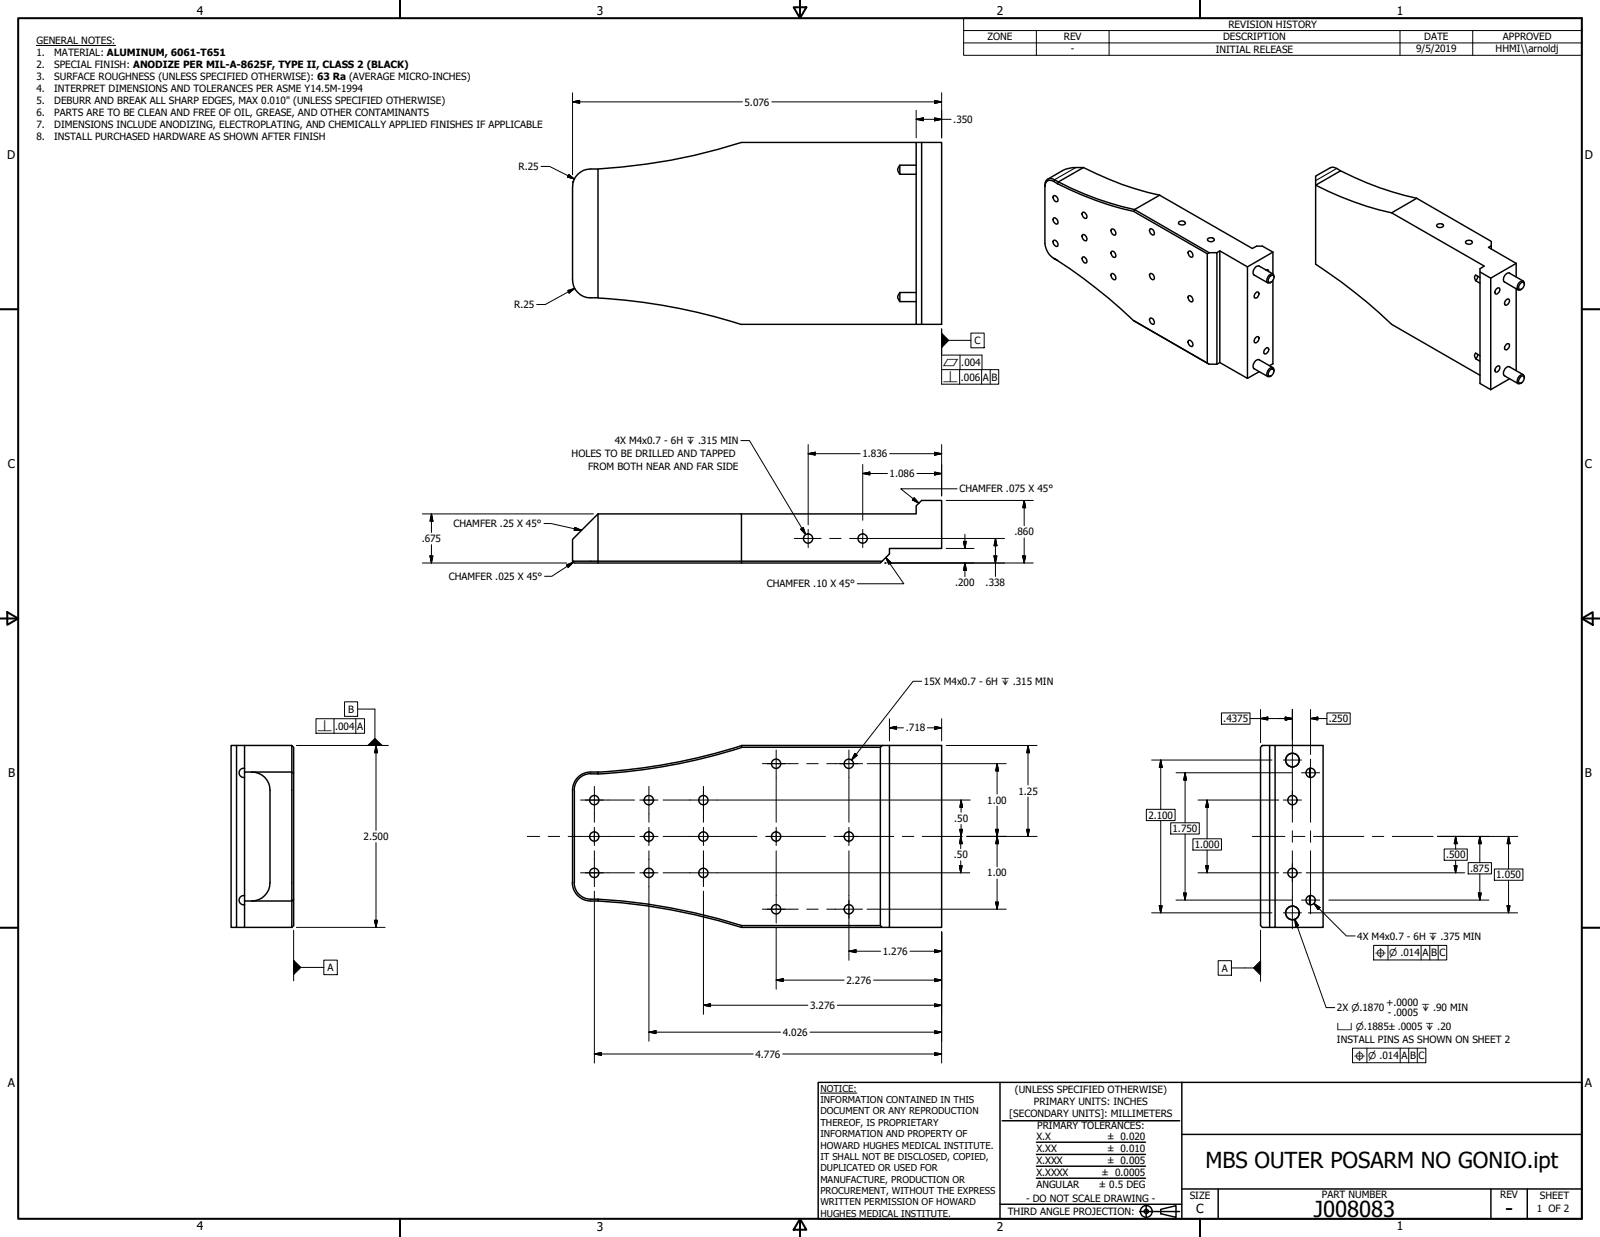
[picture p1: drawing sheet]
<svg xmlns="http://www.w3.org/2000/svg" width="559mm" height="432mm" viewBox="0 0 559 432" stroke-linecap="round" stroke-linejoin="round" font-family="sans-serif">
<!-- layer: Visible (ANSI) -->
<g fill="none" stroke="#000" stroke-width=".51">
<path d="M314.3 57.7a2.03 2.03 0 0 0 0 3.1M320 49.7h-61a202 202 0 0 1-50.1 9.3M320 49.7h1.9v63.5h-1.9zM320 57.7h-5.7v3.1h5.7M321.9 49.7h7v63.5h-7M378.4 58.5a104.6 104.6 0 0 0 26.6 9.6M378.4 58.5a13.2 13.2 0 0 0-7.4 1.1l-5 2.9M378.4 58.5l-8.8 5M468.2 59.6a107.6 107.6 0 0 0 26.6 9.6M468.2 59.6a3.7 3.7 0 0 0-3.7-1l-5 2.9v30.7a191.1 191.1 0 0 1 26.5 21l30.9 17.8M468.2 59.6l-8.7 5a109.7 109.7 0 0 0 26.5 9.7M201.8 60.8a5.9 5.9 0 0 1 4.5-1.8h2.6v44.9a7.8 7.8 0 0 1-7.1-1.8 5.9 5.9 0 0 1-1.8-4.5v-32.3a6.2 6.2 0 0 1 1.8-4.5z"/>
<path d="M367.9 76.2l.3-.2a1.51 1.51 0 0 1 1.1 2.2 1.52 1.52 0 0 1-1.4-2zM367.9 68.5l.3-.2a1.43 1.43 0 0 1 1.1 2.1 1.44 1.44 0 0 1-1.4-1.9zM369.3 64.1a111.5 111.5 0 0 0 26.6 9.7M369.3 64.1a2.77 2.77 0 0 0-3.9-.5l-.5 1.5M369.6 63.5a3.5 3.5 0 0 0-3.9-.8l-.4 .5-.4 1.5v20.2a6.8 6.8 0 0 0 3.1 5.3M369.6 63.5a104.6 104.6 0 0 0 26.6 9.7M369.6 63.5l-.3 .6M378 74.2l.3-.2a1.51 1.51 0 0 1 1.1 2.2 1.45 1.45 0 0 1-1.4-2zM395.9 73.8l25.7 14.8M396.2 73.2l26.1 15M396.2 73.2l-.3 .6M405 68.1l32.4 18.6 1.4-.8h2.1l3.7 2.1"/>
<path d="M405 68.1l-8.8 5.1M411.7 77.5a1.42 1.42 0 0 1 2.3 .5 1.51 1.51 0 0 1-2.4-.1zM486 74.3l32.4 18.6-1.5 .9v40.1l3.7 2.1M494.8 69.2l26 15.1v2.6M494.8 69.2l-8.8 5.1M501.8 78.5a1.38 1.38 0 0 1 2.3 .4 1.51 1.51 0 0 1-2.4-.1zM367.9 84l.3-.2a1.51 1.51 0 0 1 1.1 2.2 1.52 1.52 0 0 1-1.4-2zM368 90.2a167.9 167.9 0 0 1 27.9 21.8M368 90.2l1.4 .7M378 82l.3-.1a1.51 1.51 0 0 1 1.1 2.1 1.45 1.45 0 0 1-1.4-2zM378 89.9l.3-.2a1.43 1.43 0 0 1 1.1 2.1 1.43 1.43 0 0 1-1.4-1.9zM388.1 87.9l.3-.2a1.43 1.43 0 0 1 1.1 2.1 1.43 1.43 0 0 1-1.4-1.9z"/>
<path d="M388.1 80.1l.3-.2a1.51 1.51 0 0 1 1.1 2.1 1.45 1.45 0 0 1-1.4-1.9zM388.1 95.6l.3-.2a1.51 1.51 0 0 1 1.1 2.2 1.45 1.45 0 0 1-1.4-2zM401.6 80.1l.2-.3a1.51 1.51 0 0 1 1.2 2.2 1.43 1.43 0 0 1-1.4-1.9zM401.6 95.6a1.17 1.17 0 0 1 1.3 .6 1.17 1.17 0 0 1-.2 1.5 1.61 1.61 0 0 1-1.1-2.1zM415 87.8l.3-.2a1.43 1.43 0 0 1 1.1 2.1 1.43 1.43 0 0 1-1.4-1.9zM421.6 88.6l.7-.4h2.7v38.9h-2.7l-.7-.4zM421.8 83.4a1.39 1.39 0 0 1 2.3 .4 1.46 1.46 0 0 1-2.4-.1zM425 88.2l1-.6 9.7 5.6M426 87.6v39l9.7 5.5v-38.9M437.9 95.9l4.9 2.8M439.9 93a1.93 1.93 0 0 0-2.3 2.4l.5 .6M442.2 94.3l.6-.1 .3 .6"/>
<path d="M443.5 96.5l.9-.5 .3 .1a1.68 1.68 0 0 1-1.5 2.5 1.52 1.52 0 0 1 .3-2.1zM444.6 88l-8.9 5.2M444.6 97.9v29.1l-1.2 .6M444.6 88v7.6l-4.9-2.8M444.9 96.8a.93 .93 0 0 0-.7-1.2 2.24 2.24 0 0 0-1.4 3.1l1.1-.2M511.9 84.3a1.35 1.35 0 0 1 2.3 .4 1.51 1.51 0 0 1-2.4-.1zM515.4 98l1.5 .9M516.1 96.4l-.2 .8-.5 .8M516.9 94.9l3.7 2.2v38.9M516.9 96.9l-1.5-.9a1.41 1.41 0 0 0 0 2M520.8 85.8l-.9 .6 9.6 5.5M525.3 98.4l4.9 2.8"/>
<path d="M527.1 95.3l4.9 2.8M527.3 95.4a1.96 1.96 0 0 0-1.9 1 1.96 1.96 0 0 0 .1 2.1M529.5 91.9l-8.9 5.2M529.5 91.9v4.8M530.9 99.1l.8-.6 .4 .1a1.67 1.67 0 0 1-1.5 2.4 1.43 1.43 0 0 1 .3-1.9zM532.4 99.3a.93 .93 0 0 0-.8-1.3 2.19 2.19 0 0 0-1.4 3.2l1.2-.2M208.8 104a203.2 203.2 0 0 1 50.1 9.3M259 113.2h61M314.3 102.1a2.03 2.03 0 0 0 0 3.2M320 102.1h-5.7v3.2h5.7M395.9 112l26.4 15.1M395.9 112l.3 .1"/>
<path d="M401.6 111.2l.2-.2a1.51 1.51 0 0 1 1.2 2.2 1.45 1.45 0 0 1-1.4-2zM415 103.4l.3-.2a1.47 1.47 0 0 1 1.1 2.1 1.38 1.38 0 0 1-1.4-1.9zM415 118.9l.3-.2a1.51 1.51 0 0 1 1.1 2.2 1.45 1.45 0 0 1-1.4-2zM438.6 102.2l.4-.3 .6 .2a1.43 1.43 0 0 1-1.4 1.9 1.32 1.32 0 0 1 .4-1.8zM438.6 117.8l.8-.3a1.33 1.33 0 0 1 .1 1.4 1.33 1.33 0 0 1-1.3 .7 1.4 1.4 0 0 1 .4-1.8zM522.9 100.6l.7-.1a1.34 1.34 0 0 1-.1 1.5 1.34 1.34 0 0 1-1.3 .5 1.59 1.59 0 0 1 .7-1.9zM525.8 104.9l.8-.6 .4 .2a1.31 1.31 0 0 1-.1 1.4 1.31 1.31 0 0 1-1.4 .5v-1zM529.5 100.8v28.6M426 126.6l-1 .5M437.9 128.7l4.9 2.7M439.7 125.5l4.9 2.8M439.8 129.7l-4.1 2.4"/>
<path d="M439.9 125.7a1.93 1.93 0 0 0-2.3 2.4l.5 .6M442 121.7l.7-.4a1.29 1.29 0 0 1 .2 1.5 1.29 1.29 0 0 1-1.3 .7 1.32 1.32 0 0 1 .4-1.8zM443.4 129.3l.5-.4 .8-.1a1.65 1.65 0 0 1-1.5 2.5 1.43 1.43 0 0 1 .2-2zM444.9 129.5a.93 .93 0 0 0-.7-1.2 2.24 2.24 0 0 0-1.4 3.1l1.1-.2M515.4 125.2l1.5 .9M516.1 123.7l-.2 .8-.5 .7M516.9 124.2l-1.5-.9a1.41 1.41 0 0 0 0 1.9M522.5 128.3l.7-.6 .4 .1a1.34 1.34 0 0 1-.1 1.4 1.34 1.34 0 0 1-1.3 .5v-.9zM525.3 131.1l4.9 2.8M526.2 120.1l.8-.1a1.43 1.43 0 0 1-1.2 2.1l-.3-.2a1.67 1.67 0 0 1 .7-1.8zM527.1 128l4.9 2.8M527.2 132.2l-6.6 3.8"/>
<path d="M527.3 128.1a1.96 1.96 0 0 0-1.9 1 1.96 1.96 0 0 0 .1 2.1M530.9 131.7l.9-.5a1.46 1.46 0 0 1 .3 1.7 1.46 1.46 0 0 1-1.5 .8 1.44 1.44 0 0 1 .3-2zM532.4 132a.93 .93 0 0 0-.8-1.3 2.19 2.19 0 0 0-1.4 3.2l1.2-.2M208.9 179.4l-8.9 8.9v7.6h59M208.9 179.4h50.1v16.5M208.9 179.4v17.1M259 179.4h61v-2.8l1.9-1.9h7v16.8h-18.3v1.9l-3.1 3.1h-106.9l-.6-.6M259 195.9h49.1M259 195.9v.6M82.6 260.2h-1.9v63.5h1.9v-63.5h2.8M85.4 269.5v-9.3h16.5v9.3h-14M85.4 268.2a1.62 1.62 0 0 0-1.9 1.6 1.62 1.62 0 0 0 1.9 1.6"/>
<path d="M87.9 269.5a6.3 6.3 0 0 1 6.4 6.3v32.4a6.4 6.4 0 0 1-6.4 6.3M87.9 269.5h-2.5v45h2.5M101.9 260.2l.7 .7v62.2l-.7 .6M102.6 270.1l-.7-.6v45h-14M206.3 270.1a5.7 5.7 0 0 0-5.8 5.7l.1 32.4a5.6 5.6 0 0 0 5.7 5.7h2.6M206.3 270.1h2.6v-.6a7.6 7.6 0 0 0-7.7 2.6 6.3 6.3 0 0 0-1.2 3.7v32.4M258.9 260.3a203.2 203.2 0 0 1-50.1 9.2M259 260.9a203.9 203.9 0 0 1-50.2 9.3M307.5 260.9l.6-.7h2.5v63.5h-2.5l-.6-.6zM308.1 260.2h-49.1v.7h48.5M310.6 260.2h18.3v63.5h-18.3M440.2 260.9l.7-.7h2.5v63.5h-2.5l-.7-.6z"/>
<path d="M443.4 260.2h1.9v63.5h-1.9M445.3 260.2h16.8v63.5h-16.8M457.4 268.2v3.1M85.4 314.5v9.2h-2.8M85.4 312.6a1.62 1.62 0 0 0-1.9 1.6 1.62 1.62 0 0 0 1.9 1.6M102.6 313.9l-.7 .6v9.2M199.9 308.1a6.4 6.4 0 0 0 6.4 6.4h2.6M208.9 313.9a205.6 205.6 0 0 1 50.1 9.2M208.9 313.9v.6a205.9 205.9 0 0 1 50.1 9.2M457.4 312.6v3.2M85.4 323.7h16.5M259 323.7h49.1"/>
<path d="M259 323.1h48.5M259 323.1v.6"/>
<circle cx="282.2" cy="188" r="1.62"/>
<circle cx="301.3" cy="188" r="1.62"/>
<circle cx="207.5" cy="279.3" r="1.62"/>
<circle cx="226.6" cy="279.3" r="1.62"/>
<circle cx="245.6" cy="279.3" r="1.62"/>
<circle cx="271" cy="266.6" r="1.62"/>
<circle cx="296.4" cy="266.6" r="1.62"/>
<circle cx="451.4" cy="265.3" r="2.38"/>
<circle cx="451.4" cy="279.3" r="1.62"/>
<circle cx="457.7" cy="269.8" r="1.62"/>
<circle cx="207.5" cy="292" r="1.62"/>
<circle cx="226.6" cy="292" r="1.62"/>
<circle cx="245.6" cy="292" r="1.62"/>
<circle cx="271" cy="292" r="1.62"/>
<circle cx="296.4" cy="292" r="1.62"/>
<circle cx="207.5" cy="304.7" r="1.62"/>
<circle cx="226.6" cy="304.7" r="1.62"/>
<circle cx="245.6" cy="304.7" r="1.62"/>
<circle cx="271" cy="317.4" r="1.62"/>
<circle cx="296.4" cy="317.4" r="1.62"/>
<circle cx="451.4" cy="318.7" r="2.38"/>
<circle cx="451.4" cy="304.7" r="1.62"/>
<circle cx="457.7" cy="314.2" r="1.62"/>
</g>
<!-- layer: Visible Narrow (ANSI) -->
<path d="M375.7 58.5l-7.4 4.2-.3 .6M466.9 58.8l-7.4 4.3M368 90.2l.3 .2" fill="none" stroke="#000" stroke-width=".38"/>
<!-- layer: Visible (ANSI) -->
<circle cx="368.3" cy="90.4" r=".25" fill="#000"/>
<!-- layer: Border (ANSI) -->
<g fill="none" stroke="#000" stroke-width=".7">
<path d="M6.3 6.3h546.1v419.1h-546.1zM139.7 0v6.3M277.2 2.5h4.4l-2.2 3.8zM279.4 0v6.3M419.1 0v6.3M0 107.9h6.3M552.4 107.9h6.4M0 215.9h6.3M2.5 213.7l3.8 2.2-3.8 2.2zM552.4 215.9l3.9-2.2v4.4zM552.4 215.9h6.4M0 323.8h6.3"/>
<path d="M552.4 323.8h6.4M139.7 425.4v6.4M279.4 425.4l2.2 3.9h-4.4zM279.4 425.4v6.4M419.1 425.4v6.4"/>
</g>
<!-- layer: Title (ANSI) -->
<g fill="none" stroke="#000" stroke-width=".51">
<path d="M285.8 377.8h266.6v47.6h-266.6zM349.2 377.8v47.6M412.7 377.8v47.6M350 391.2h62M361.9 398.7h38.1M412.7 396h139.7M361.9 411.3h38.1M361.9 407.1h38.1M361.9 403h38.1M412.7 415h139.7M425.4 415v10.4M520.7 415v10.4"/>
<path d="M533.4 415v10.4M349.2 420.4h63.5M398 422.9h14M400.3 420.6v4.6M405.4 422.1l5.3-1.2v4l-5.3-1.2z"/>
<circle cx="400.3" cy="422.9" r="2.06"/>
<circle cx="400.3" cy="422.9" r=".73"/>
</g>
<path d="M286.5 381.6h12.8" fill="none" stroke="#000" stroke-width=".35"/>
<!-- layer: Symbol (ANSI) -->
<g fill="none" stroke="#000" stroke-width=".35">
<path d="M12.7 15.9h27.7M336.5 10.7v-4.4h215.9v4.4M336.5 15h215.9M361.9 10.7v8.6M387.3 10.7v8.6M488.9 10.7v8.6M514.3 10.7v8.6M552.4 10.7h-215.9v4.3M552.4 10.7v8.6h-215.9v-4.3M328.9 114.8v9.2M331.3 118.8h7.8M339.1 116.3h4.6v5.1h-4.6z"/>
<path d="M328.9 129h19.9v5.1h-19.9v-10.1h14.1v5M335.2 129v5.1M335.3 124v5M342.8 129v5.1M345.8 129v5.1M258.8 153.8h2.9l19.7 32.8M319.3 173.7l1.6 1.9-2.3-1.1zM334.3 170.6h-19.7l6.3 5M190 182.8h2.5l10.6 2.3M197.9 197.2l2.4-1-1.9 1.9zM200.3 196.2l-7.6 5h-2.5M200.8 184.1l2.3 1-2.6-.1z"/>
<path d="M279.7 184.7l.8-.6 .9 2.5zM309.4 194.6l1.8 1.8-.8 .6zM309.4 194.6l6.3 9.2h-16.3M321.9 237.8h-3l-21.5 27.5M110.4 250.9h16.9v5.1h-16.9zM116.6 250.9v5.1M120.3 245h4.6v5.1h-4.6zM124.3 250.9v5.1M124.9 247.5h6v10.2M130.4 260.2h5.2M298.6 263l.8 .7-2 1.6zM458.9 315.3l2.1 1.5-.7 .7z"/>
<path d="M458.9 315.3l11.3 11.4h3.1M102.6 324.7v17.7M105.1 337.7h8M113.1 335.2h4.7v5h-4.7zM425.4 335.3h4.7v5.1h-4.7zM430.1 337.9h7.7M440.2 324.7v17.9M452.2 320.9l1.3 2.2-.9 .4zM452.2 320.9l11 30.8h3M479.7 330h25.6v5.1h-25.6zM484.8 330v5.1M496.3 330v5.1"/>
<path d="M499.4 330v5.1M502.3 330v5.1M472.4 365.9h25.6v5.1h-25.6zM477.4 365.9v5.1M489 365.9v5.1M492 365.9v5.1M495 365.9v5.1"/>
</g>
<!-- layer: Center Mark (ANSI) -->
<g fill="none" stroke="#000" stroke-width=".35">
<path d="M282.3 184.8v6.3M301.3 184.8v6.3M204.4 279.3h6.4M223.5 279.3h6.3M245.7 276.1v6.3M267.9 266.6h6.4M293.3 266.6h6.4M448.2 265.3h6.3M448.2 279.3h6.3M451.4 276.1v6.3M454.5 269.7h6.4M207.6 288.8v6.3"/>
<path d="M223.5 292h6.3M226.6 288.8v6.3M245.7 288.8v6.3M267.9 292h6.4M271.1 288.8v6.3M293.3 292h6.4M296.5 288.8v6.3M204.4 304.7h6.4M223.5 304.7h6.3M245.7 301.5v6.3M267.9 317.4h6.4M296.5 314.2v6.3"/>
<path d="M448.2 318.6h6.3M448.2 304.7h6.3M451.4 301.5v6.3M454.5 314.2h6.4"/>
</g>
<!-- layer: Centerline (ANSI) -->
<g fill="none" stroke="#000" stroke-width=".35">
<path d="M277.4 188h9.4M289.8 188h4M296.7 188h9.4M451.4 259.8v27.2M202.8 279.3h18.8M207.6 274.5v12.5M224.6 279.3h4M226.6 274.5v12.5M231.6 279.3h18.8M245.7 274.5v12.5M266.3 266.6h12.5M271.1 261.8v25.2"/>
<path d="M281.7 266.6h4.1M288.7 266.6h12.5M296.5 261.8v25.2M457.7 265v22M184.1 292h4.4M191.5 292h4M198.4 292h23.2M207.6 290v4M207.6 297v12.5M224.6 292h4M226.6 290v4M226.6 297v12.5"/>
<path d="M231.6 292h32.8M245.7 290v4M245.7 297v12.5M267.4 292h3.9M271.1 290v4M271.1 297v25.2M274.4 292h13.9M291.3 292h4M296.5 290v4M296.5 297v25.2M298.3 292h13.9M315.2 292h4"/>
<path d="M322.1 292h14M437.4 292h11.4M451.4 290v4M451.4 297v27.2M451.7 292h4M457.7 290v4M457.7 297v22M458.7 292h17.6M479.3 292h4M486.3 292h14.2M202.8 304.7h18.8M224.6 304.7h4"/>
<path d="M231.6 304.7h18.8M266.3 317.4h12.5M281.7 317.4h4.1M288.7 317.4h12.5"/>
</g>
<!-- layer: Dimension (ANSI) -->
<g fill="none" stroke="#000" stroke-width=".35">
<path d="M200 35.6l2.4-.5v1zM200 35.6h59.3M200 32.4v28.6M269.6 35.6h59.3M320 38.5v9.6M326.4 35.1l2.5 .5-2.5 .5zM328.9 32.4v15.7M189 58.1h3l8.6 4.4M320 41.7l2.5-.6v1.1zM320 41.7h12.2M326.4 41.1l2.5 .6-2.5 .5zM198.6 60.9l2 1.6-2.4-.7z"/>
<path d="M200 63.2v.6M198.3 101.4l2.4-.8-1.9 1.7zM200.7 100.6l-10.3 5.7h-2.9M282.3 158.4l2.4-.5v1zM282.3 158.4h18.1M282.3 155.2v28M310.7 158.4h18.2M326.4 157.9l2.5 .5-2.5 .5zM328.9 155.2v17.9M147.5 179.4h59.8M150.7 179.4l.5 2.5h-1zM150.7 179.4v6.5"/>
<path d="M301.3 165.3l2.5-.5v1zM301.3 165.3h8.6M301.3 162.1v19.5M320.2 165.3h8.7M326.4 164.8l2.5 .5-2.5 .5zM330.5 174.7h30.4M357.7 174.7l.5 2.5h-1zM357.7 174.7v8.8M147.5 196.5h50.4M150.2 194.1h1l-.5 2.4zM150.7 190.1v6.4M306.1 188h44.7"/>
<path d="M309.1 196.5h.3M310.8 196.5h50.1M330.5 191.5h9.7M336.5 189h1l-.5 2.5zM337 196.5l.5 2.6h-1zM337 186.5v5M337 196.5v4.8M347.2 194.1h1l-.5 2.4zM347.7 188l.5 2.5h-1zM347.7 188v13.2M357.2 194.1h1l-.5 2.4zM357.7 187.8v8.7"/>
<path d="M310.6 254.1l2.5-.5v1zM310.6 254.1h4.9M310.6 250.9v7.7M323.9 254.1h5M326.4 253.6l2.5 .5-2.5 .5zM328.9 250.9v7.7M426.6 248.9h10v3.9h-10zM436.6 250.8h14.8M440.2 250.8l2.6-.5v1zM440.2 247.6v11.7M448.9 250.3l2.5 .5-2.5 .5zM451.4 247.6v12.2"/>
<path d="M457.7 250.8l2.5-.5v1zM457.7 250.8h5.7M457.7 247.6v15.8M463.4 248.9h8.2v3.9h-8.2zM103.5 260.2h31M131.3 260.2l.5 2.6h-1zM131.3 260.2v29.7M250.4 279.3h20.6M271.1 279.3h25.3M296.5 279.3h42.3M302.8 266.6h48.6M330.5 260.2h31.7"/>
<path d="M335.7 279.3l.5 2.5h-1zM335.7 279.3v4.2M348.2 266.6l.5 2.5h-1zM348.2 266.6v10.6M359 260.2l.5 2.6h-.9zM359 260.2v13.8M359 278.3v13.7M402.2 265.3h42M405.4 265.3l.5 2.5h-1zM405.4 265.3v17.2M410.7 269.7h40.6M413.9 269.7l.4 2.6h-.9z"/>
<path d="M413.9 269.7v17.5M418.4 279.3h28.2M421.6 279.3l.5 2.5h-1zM421.6 279.3v13.5M131.3 294.1v29.6M335.2 289.5h1l-.5 2.5zM335.5 292l.5 2.5h-.9zM335.5 292v4.2M335.7 287.8v4.2M337.7 292h24.5M347.7 289.5h1l-.5 2.5zM348.2 292l.5 2.5h-1z"/>
<path d="M348.2 281.4v21.2M358.6 289.5h.9l-.5 2.5zM400.4 282.5h10v3.9h-10zM405.4 286.4v32.2M408.9 287.2h9.9v3.9h-9.9zM413.9 291.1v23.1M416.6 292.8h10v3.9h-10zM421.6 296.7v8M502.1 292h27.9M504.4 296.4h8v3.9h-8zM508.4 292l.5 2.5h-1zM508.4 292v4.4"/>
<path d="M516.8 292l.5 2.5h-1zM516.8 292v9.1M526.9 292l.5 2.5h-1zM526.9 292v11.3M207.6 311.1v60M226.6 309.5v54M245.7 311.1v43M250.4 304.7h20.6M271.1 304.7h25.3M296.5 304.7h42.2M302.8 317.4h48.6M335.1 302.2h.9l-.5 2.5z"/>
<path d="M335.5 300.5v4.2M347.7 314.9h1l-.5 2.5zM348.2 306.8v10.6M402.2 318.6h42M404.9 316.2h1l-.5 2.4zM410.7 314.2h40.6M413.4 311.7h.9l-.4 2.5zM418.4 304.7h28.2M421.1 302.2h1l-.5 2.5zM456.2 304.7h1.4M456.9 318.6h.7M457.8 304.7h53.8"/>
<path d="M457.8 318.6h72.2M464.1 314.2h55.9M507.9 302.2h1l-.5 2.5zM508.4 300.3v4.4M512.8 301.1h8.1v4h-8.1zM516.3 311.7h1l-.5 2.5zM516.8 305.1v9.1M521.9 303.3h10v4h-10zM526.4 316.2h1l-.5 2.4zM526.9 307.3v11.3M103.5 323.7h31M130.8 321.2h1l-.5 2.5z"/>
<path d="M271.1 323.8v21.5M296.5 332l2.5-.5v1zM296.5 332h11M296.5 322.2v13M317.8 332h11.1M326.4 331.5l2.5 .5-2.5 .5zM328.9 325.3v45.8M245.7 350.9l2.5-.5v1zM245.7 350.9h36.4M271.1 342.1l2.5-.5v1zM271.1 342.1h23.7M292.4 350.9h36.5"/>
<path d="M305.1 342.1h23.8M326.4 341.6l2.5 .5-2.5 .5zM326.4 350.4l2.5 .5-2.5 .5zM326.4 359.8l2.5 .5-2.5 .5zM207.6 367.9l2.5-.5v1zM207.6 367.9h55.5M226.6 360.3l2.5-.5v1zM226.6 360.3h46M273.4 367.9h55.5M282.9 360.3h46M326.4 367.4l2.5 .5-2.5 .5z"/>
</g>
<g fill="#000" stroke="#000" stroke-width=".35">
<path d="M200 35.6l2.4-.5zM200 35.6l2.4-.5v1zM326.4 36.1l2.5-.5zM326.4 35.1l2.5 .5-2.5 .5zM320 41.7l2.5-.6zM320 41.7l2.5-.6v1.1zM326.4 42.2l2.5-.5zM326.4 41.1l2.5 .6-2.5 .5zM198.2 61.8l2.4 .7zM198.6 60.9l2 1.6-2.4-.7zM198.8 102.3l1.9-1.7zM198.3 101.4l2.4-.8-1.9 1.7z"/>
<path d="M282.3 158.4l2.4-.5zM282.3 158.4l2.4-.5v1zM326.4 158.9l2.5-.5zM326.4 157.9l2.5 .5-2.5 .5zM301.3 165.3l2.5-.5zM301.3 165.3l2.5-.5v1zM326.4 165.8l2.5-.5zM326.4 164.8l2.5 .5-2.5 .5zM357.7 174.7l.5 2.5zM357.7 174.7l.5 2.5h-1zM150.2 194.1l.5 2.4zM150.2 194.1h1l-.5 2.4z"/>
<path d="M150.7 179.4l.5 2.5zM150.7 179.4l.5 2.5h-1zM336.5 189l.5 2.5zM336.5 189h1l-.5 2.5zM337 196.5l.5 2.6zM337 196.5l.5 2.6h-1zM347.2 194.1l.5 2.4zM347.2 194.1h1l-.5 2.4zM347.7 188l.5 2.5zM347.7 188l.5 2.5h-1zM357.2 194.1l.5 2.4zM357.2 194.1h1l-.5 2.4z"/>
<path d="M310.6 254.1l2.5-.5zM310.6 254.1l2.5-.5v1zM326.4 254.6l2.5-.5zM326.4 253.6l2.5 .5-2.5 .5zM440.2 250.8l2.6-.5zM440.2 250.8l2.6-.5v1zM448.9 251.3l2.5-.5zM448.9 250.3l2.5 .5-2.5 .5zM457.7 250.8l2.5-.5zM457.7 250.8l2.5-.5v1zM131.3 260.2l.5 2.6zM131.3 260.2l.5 2.6h-1z"/>
<path d="M348.2 266.6l.5 2.5zM348.2 266.6l.5 2.5h-1zM359 260.2l.5 2.6zM359 260.2l.5 2.6h-.9zM405.4 265.3l.5 2.5zM405.4 265.3l.5 2.5h-1zM413.9 269.7l.4 2.6zM413.9 269.7l.4 2.6h-.9zM335.2 289.5l.5 2.5zM335.2 289.5h1l-.5 2.5zM335.5 292l.5 2.5zM335.5 292l.5 2.5h-.9z"/>
<path d="M335.7 279.3l.5 2.5zM335.7 279.3l.5 2.5h-1zM347.7 289.5l.5 2.5zM347.7 289.5h1l-.5 2.5zM348.2 292l.5 2.5zM348.2 292l.5 2.5h-1zM358.6 289.5l.4 2.5zM358.6 289.5h.9l-.5 2.5zM421.6 279.3l.5 2.5zM421.6 279.3l.5 2.5h-1zM508.4 292l.5 2.5zM508.4 292l.5 2.5h-1z"/>
<path d="M516.8 292l.5 2.5zM516.8 292l.5 2.5h-1zM526.9 292l.5 2.5zM526.9 292l.5 2.5h-1zM335.1 302.2l.4 2.5zM335.1 302.2h.9l-.5 2.5zM347.7 314.9l.5 2.5zM347.7 314.9h1l-.5 2.5zM404.9 316.2l.5 2.4zM404.9 316.2h1l-.5 2.4zM413.4 311.7l.5 2.5zM413.4 311.7h.9l-.4 2.5z"/>
<path d="M421.1 302.2l.5 2.5zM421.1 302.2h1l-.5 2.5zM507.9 302.2l.5 2.5zM507.9 302.2h1l-.5 2.5zM516.3 311.7l.5 2.5zM516.3 311.7h1l-.5 2.5zM526.4 316.2l.5 2.4zM526.4 316.2h1l-.5 2.4zM130.8 321.2l.5 2.5zM130.8 321.2h1l-.5 2.5zM296.5 332l2.5-.5zM296.5 332l2.5-.5v1z"/>
<path d="M326.4 332.5l2.5-.5zM326.4 331.5l2.5 .5-2.5 .5zM226.6 360.3l2.5-.5zM226.6 360.3l2.5-.5v1zM245.7 350.9l2.5-.5zM245.7 350.9l2.5-.5v1zM271.1 342.1l2.5-.5zM271.1 342.1l2.5-.5v1zM326.4 342.6l2.5-.5zM326.4 341.6l2.5 .5-2.5 .5zM326.4 351.4l2.5-.5zM326.4 350.4l2.5 .5-2.5 .5z"/>
<path d="M207.6 367.9l2.5-.5zM207.6 367.9l2.5-.5v1zM326.4 360.8l2.5-.5zM326.4 359.8l2.5 .5-2.5 .5zM326.4 368.4l2.5-.5zM326.4 367.4l2.5 .5-2.5 .5z"/>
</g>
<!-- layer: Symbol (ANSI) -->
<g fill="#000" stroke="#000" stroke-width=".35">
<path d="M328.9 116.3v5zM328.9 116.3l2.4 2.5-2.4 2.5zM318.6 174.5l2.3 1.1zM319.3 173.7l1.6 1.9-2.3-1.1zM198.4 198.1l1.9-1.9zM197.9 197.2l2.4-1-1.9 1.9zM200.5 185l2.6 .1zM200.8 184.1l2.3 1-2.6-.1zM279.7 184.7l1.7 1.9zM279.7 184.7l.8-.6 .9 2.5zM309.4 194.6l1.8 1.8zM309.4 194.6l1.8 1.8-.8 .6z"/>
<path d="M128.5 260.2h5zM130.9 257.7l2.6 2.5h-5zM298.6 263l-1.2 2.3zM298.6 263l.8 .7-2 1.6zM458.9 315.3l2.1 1.5zM458.9 315.3l2.1 1.5-.7 .7zM440.2 335.4v5zM440.2 335.4v5l-2.4-2.5zM452.2 320.9l1.3 2.2zM452.2 320.9l1.3 2.2-.9 .4zM102.6 335.2v5zM102.6 335.2l2.5 2.5-2.5 2.5z"/>
</g>
<g font-size="7.7">
<text x="421.1" y="407.6">MBS OUTER POSARM NO GONIO.ipt</text>
<text x="458.9" y="424.8">J008083</text>
<text x="525.7" y="424.4">-</text>
</g>
<text font-size="4.4" x="417.8" y="423.5">C</text>
<g font-size="4.2">
<text x="68.7" y="5.3">4</text>
<text x="208.4" y="5.3">3</text>
<text x="348.1" y="5.3">2</text>
<text x="487.8" y="5.3">1</text>
<text x="2.5" y="55.5">D</text>
<text x="553.5" y="55.5">D</text>
<text x="2.8" y="163.4">C</text>
<text x="553.5" y="163.4">C</text>
<text x="2.9" y="271.4">B</text>
<text x="553.5" y="271.4">B</text>
<text x="2.8" y="379.3">A</text>
<text x="553.5" y="379.3">A</text>
<text x="68.7" y="429.5">4</text>
<text x="208.4" y="429.6">3</text>
<text x="348.1" y="429.6">2</text>
<text x="487.8" y="429.5">1</text>
</g>
<g font-size="3.5">
<text x="429" y="9.8">REVISION HISTORY</text>
<text x="12.7" y="15.3">GENERAL NOTES:</text>
<text x="344.9" y="14.1">ZONE</text>
<text x="371.5" y="14.1">REV</text>
<text x="427.2" y="14.1">DESCRIPTION</text>
<text x="497.4" y="14.1">DATE</text>
<text x="524.9" y="14.1">APPROVED</text>
<text x="12.7" y="19.5">1.</text>
<text x="12.7" y="23.7">2.</text>
<text x="18.9" y="19.5">MATERIAL: ALUMINUM, 6061-T651</text>
<text x="18.9" y="23.7">SPECIAL FINISH: ANODIZE PER MIL-A-8625F, TYPE II, CLASS 2 (BLACK)</text>
<text x="374" y="18.3">-</text>
<text x="424.6" y="18.4">INITIAL RELEASE</text>
<text x="494.6" y="18.2">9/5/2019</text>
<text x="522.4" y="18.1">HHMI\\arnoldj</text>
<text x="12.7" y="27.8">3.</text>
<text x="18.9" y="27.8">SURFACE ROUGHNESS (UNLESS SPECIFIED OTHERWISE): 63 Ra (AVERAGE MICRO-INCHES)</text>
<text x="12.7" y="32">4.</text>
<text x="18.9" y="32">INTERPRET DIMENSIONS AND TOLERANCES PER ASME Y14.5M-1994</text>
<text x="12.7" y="36.2">5.</text>
<text x="12.7" y="40.4">6.</text>
<text x="18.9" y="36.2">DEBURR AND BREAK ALL SHARP EDGES, MAX 0.010&quot; (UNLESS SPECIFIED OTHERWISE)</text>
<text x="18.9" y="40.4">PARTS ARE TO BE CLEAN AND FREE OF OIL, GREASE, AND OTHER CONTAMINANTS</text>
<text x="260" y="36.8">5.076</text>
<text x="12.7" y="44.6">7.</text>
<text x="18.9" y="44.6">DIMENSIONS INCLUDE ANODIZING, ELECTROPLATING, AND CHEMICALLY APPLIED FINISHES IF APPLICABLE</text>
<text x="332.9" y="42.9">.350</text>
<text x="12.7" y="48.8">8.</text>
<text x="18.9" y="48.8">INSTALL PURCHASED HARDWARE AS SHOWN AFTER FINISH</text>
<text x="181.1" y="59.4">R.25</text>
<text x="179.6" y="107.6">R.25</text>
<text x="340.4" y="120.1">C</text>
<text x="335.7" y="127.8">.004</text>
<text x="335.6" y="132.8">.006</text>
<text x="343.3" y="132.8">A</text>
<text x="346.3" y="132.8">B</text>
<text x="214.7" y="155.1">4X M4x0.7 - 6H ↧ .315 MIN</text>
<text x="199.6" y="159.5">HOLES TO BE DRILLED AND TAPPED</text>
<text x="301.2" y="159.6">1.836</text>
<text x="205.4" y="164">FROM BOTH NEAR AND FAR SIDE</text>
<text x="310.7" y="166.6">1.086</text>
<text x="335.1" y="171.9">CHAMFER .075 X 45°</text>
<text x="158.4" y="184">CHAMFER .25 X 45°</text>
<text x="147.3" y="189.2">.675</text>
<text x="354.3" y="186.9">.860</text>
<text x="156.7" y="202.4">CHAMFER .025 X 45°</text>
<text x="267.8" y="205">CHAMFER .10 X 45°</text>
<text x="333.6" y="204.7">.200</text>
<text x="344.2" y="204.7">.338</text>
<text x="322.7" y="239.1">15X M4x0.7 - 6H ↧ .315 MIN</text>
<text x="121.6" y="248.8">B</text>
<text x="117.1" y="254.7">.004</text>
<text x="124.7" y="254.7">A</text>
<text x="316.4" y="255.3">.718</text>
<text x="427.2" y="252.1">.4375</text>
<text x="464.1" y="252.1">.250</text>
<text x="344.8" y="280.5">1.00</text>
<text x="355.7" y="277.4">1.25</text>
<text x="333.2" y="286.9">.50</text>
<text x="401.1" y="285.8">2.100</text>
<text x="127" y="293.2">2.500</text>
<text x="409.5" y="290.4">1.750</text>
<text x="333.1" y="299.6">.50</text>
<text x="417.3" y="296">1.000</text>
<text x="505" y="299.6">.500</text>
<text x="344.8" y="305.9">1.00</text>
<text x="513.5" y="304.4">.875</text>
<text x="522.5" y="306.6">1.050</text>
<text x="474" y="328">4X M4x0.7 - 6H ↧ .375 MIN</text>
<text x="308.3" y="333.3">1.276</text>
<text x="496.8" y="333.8">A</text>
<text x="499.8" y="333.8">B</text>
<text x="502.7" y="333.8">C</text>
<text x="114.4" y="339">A</text>
<text x="426.7" y="339.2">A</text>
<text x="295.6" y="343.4">2.276</text>
<text x="282.9" y="352.2">3.276</text>
<text x="466.9" y="353">2X ⌀.1870</text>
<text x="484.1" y="351">+.0000</text>
<text x="484.8" y="354.6">- .0005</text>
<text x="273.4" y="361.6">4.026</text>
<text x="466.9" y="363.9">INSTALL PINS AS SHOWN ON SHEET 2</text>
<text x="263.8" y="369.2">4.776</text>
<text x="489.5" y="369.7">A</text>
<text x="492.4" y="369.7">B</text>
<text x="495.4" y="369.7">C</text>
<text x="354.5" y="381.6">(UNLESS SPECIFIED OTHERWISE)</text>
<text x="352.5" y="390">[SECONDARY UNITS]: MILLIMETERS</text>
<text x="361.1" y="385.8">PRIMARY UNITS: INCHES</text>
<text x="362.3" y="394.1">PRIMARY TOLERANCES:</text>
<text x="361.9" y="397.9">X.X</text>
<text x="386.7" y="398">± 0.020</text>
<text x="361.9" y="402.1">X.XX</text>
<text x="361.9" y="406.3">X.XXX</text>
<text x="386.7" y="402.1">± 0.010</text>
<text x="386.7" y="406.3">± 0.005</text>
<text x="361.9" y="410.5">X.XXXX</text>
<text x="384.7" y="410.5">± 0.0005</text>
<text x="358.4" y="419.7">- DO NOT SCALE DRAWING -</text>
<text x="361.9" y="414.6">ANGULAR</text>
<text x="383.8" y="414.7">± 0.5 DEG</text>
<text x="415.5" y="418.4">SIZE</text>
<text x="461.6" y="418.3">PART NUMBER</text>
<text x="523.9" y="418.3">REV</text>
<text x="537.8" y="418.4">SHEET</text>
<text x="352" y="424.2">THIRD ANGLE PROJECTION:</text>
<text x="536.7" y="423.2">1 OF 2</text>
</g>
<g font-size="3.3">
<text x="329.3" y="127.7">⏥</text>
<text x="329.3" y="133.4">⟂</text>
<text x="110.8" y="255.3">⟂</text>
<text x="480.2" y="334.3">⌖</text>
<text x="485.2" y="333.8">⌀ .014</text>
<text x="496.4" y="353">↧ .90 MIN</text>
<text x="466.9" y="359.5">⌴ ⌀.1885±.0005 ↧ .20</text>
<text x="472.8" y="370.2">⌖</text>
<text x="477.8" y="369.7">⌀ .014</text>
<text x="286.5" y="381.1">NOTICE:</text>
<text x="286.5" y="385">INFORMATION CONTAINED IN THIS</text>
<text x="286.5" y="389">DOCUMENT OR ANY REPRODUCTION</text>
<text x="286.5" y="392.9">THEREOF, IS PROPRIETARY</text>
<text x="286.5" y="396.9">INFORMATION AND PROPERTY OF</text>
<text x="286.5" y="400.9">HOWARD HUGHES MEDICAL INSTITUTE.</text>
<text x="286.5" y="404.9">IT SHALL NOT BE DISCLOSED, COPIED,</text>
<text x="286.5" y="408.9">DUPLICATED OR USED FOR</text>
<text x="286.5" y="412.8">MANUFACTURE, PRODUCTION OR</text>
<text x="286.5" y="416.8">PROCUREMENT, WITHOUT THE EXPRESS</text>
<text x="286.5" y="420.8">WRITTEN PERMISSION OF HOWARD</text>
<text x="286.5" y="424.8">HUGHES MEDICAL INSTITUTE.</text>
</g>
</svg>
